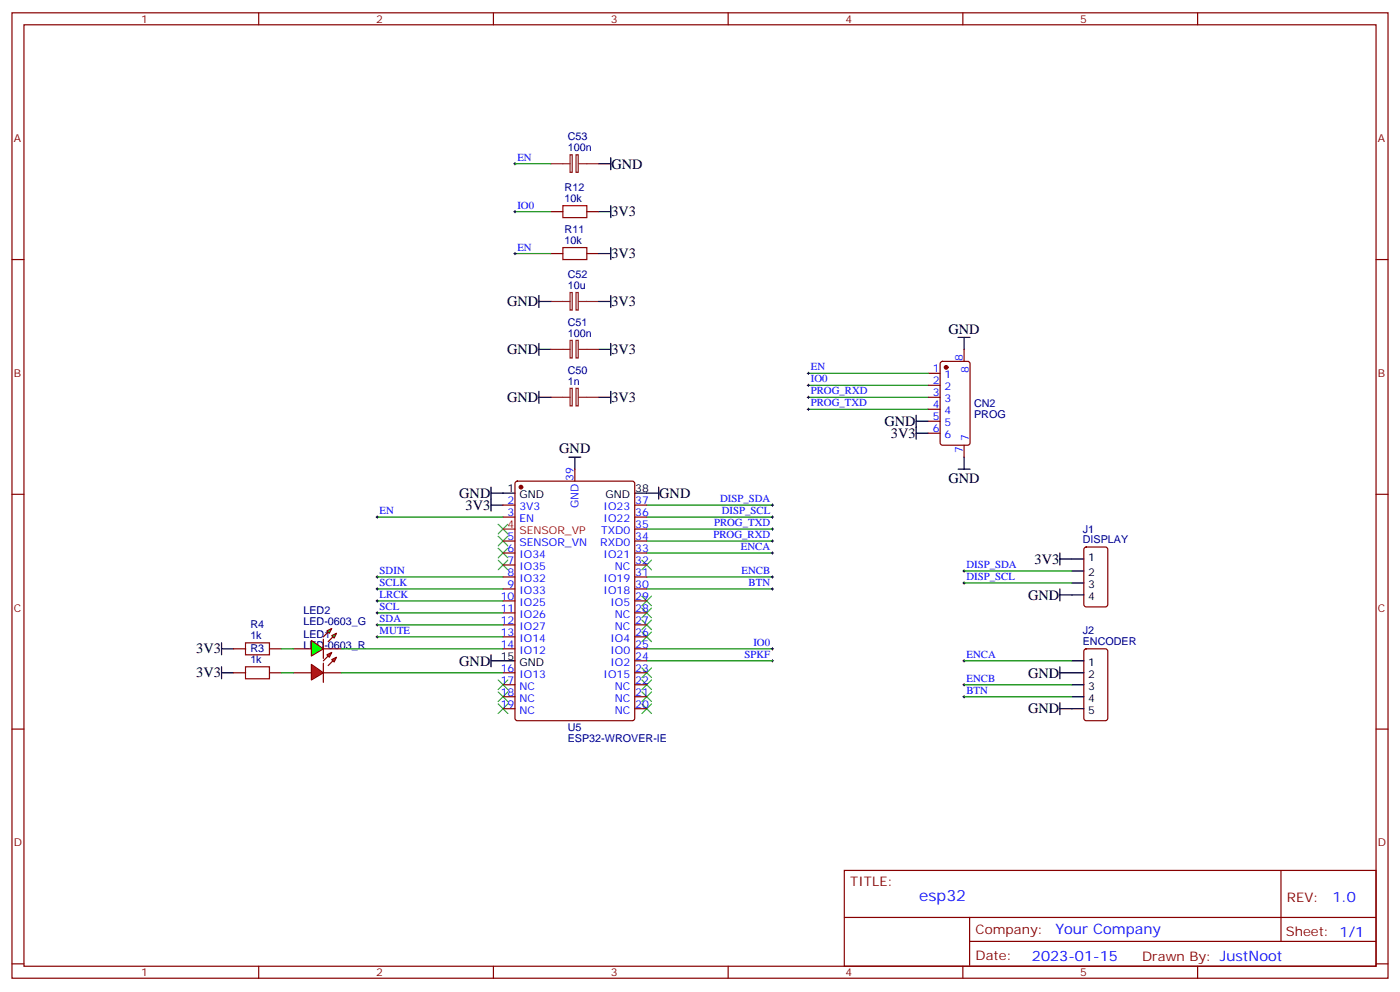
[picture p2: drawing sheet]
<svg xmlns="http://www.w3.org/2000/svg" width="412mm" height="292mm" viewBox="0 0 412 292" stroke-linecap="round" stroke-linejoin="round" font-family="sans-serif">
<g fill="none" stroke="#870000" stroke-width=".35">
<path d="M3.5 3.8h405.4v284.3h-405.4zM7.1 7.3h398.2v277.3h-398.2zM76.2 3.8v3.5M145.3 3.8v3.5M214.5 3.8v3.5M283.6 3.8v3.5M352.8 3.8v3.5M3.5 76.4h3.6M162.3 74.7h3.5M162.3 62.3h3.5M172.9 74.7h3.5M172.9 62.3h3.5"/>
<path d="M405.3 76.4h3.6M273.4 110h3.5M273.4 113.5h3.5M273.4 117h3.5M277.2 106.6l.4-.2h7.4l.7 .5 .1 23.5-.5 .7h-7.7l-.6-.4-.1-23.6zM284 102.9v3.5M273.4 120.5h3.5M273.4 124.1h3.5M273.4 127.6h3.5M284 131.1v3.6M3.5 145.6h3.6M405.3 145.6h3.6"/>
<path d="M3.5 214.7h3.6M405.3 214.7h3.6M248.7 256.4h156.6v28.2h-156.6zM377.3 256.4v20.9M248.7 270.2h156.5M285.6 277.3h119.6M285.6 270.2v14.1M3.5 283.9h3.6M76.2 284.6v3.5M145.3 284.6v3.5M214.5 284.6v3.5M283.6 284.6v3.5"/>
<path d="M352.8 284.6v3.5M405.3 283.9h3.6"/>
</g>
<circle cx="278.7" cy="108.2" r=".53" fill="#870000" stroke="#870000" stroke-width=".35"/>
<g fill="none" stroke="#3c3" stroke-width=".35">
<path d="M146.8 157.9l2.8 2.9M146.8 154.4l2.8 2.8M149.6 157.9l-2.8 2.9M149.6 154.4l-2.8 2.8M146.8 161.5l2.8 2.8M146.8 165l2.8 2.8M149.6 161.5l-2.8 2.8M149.6 165l-2.8 2.8M189.1 165l2.8 2.8M191.9 165l-2.8 2.8M146.8 200.3l2.8 2.8M146.8 203.8l2.8 2.8"/>
<path d="M146.8 207.3l2.8 2.8M149.6 207.3l-2.8 2.8M149.6 200.3l-2.8 2.8M149.6 203.8l-2.8 2.8M189.1 200.3l2.8 2.8M189.1 203.8l2.8 2.8M189.1 207.3l2.8 2.8M191.9 200.3l-2.8 2.8M191.9 203.8l-2.8 2.8M191.9 207.3l-2.8 2.8"/>
</g>
<g fill="none" stroke="#008700" stroke-width=".35">
<path d="M151.7 48.2h10.6M151.7 62.3h10.6M151.7 74.7h10.6M238.1 110h35.3M238.1 113.5h35.3M238.1 117h35.3M238.1 120.5h35.3M111.1 152.3h37.1M190.5 159.3h37M190.5 155.8h37M111.1 173.5h37.1M111.1 169.9h37.1"/>
<path d="M111.1 177h37.1M111.1 180.5h37.1M111.1 184h37.1M111.1 187.6h37.1M190.5 191.1h37M190.5 194.6h37"/>
</g>
<g fill="none" stroke="#000" stroke-width=".29">
<path d="M151.3 48.2h.7M151.7 47.9v.7M151.3 74.7h.7M151.3 62.3h.7M151.7 62v.7M151.7 74.3v.7M237.8 110h.7M237.8 113.5h.7M237.8 117h.7M238.1 109.6v.7M238.1 113.1v.7M238.1 116.7v.7"/>
<path d="M237.8 120.5h.7M238.1 120.2v.7M110.8 152.3h.7M111.1 151.9v.7M227.2 155.8h.7M227.2 159.3h.7M227.5 155.5v.7M227.5 159v.7M110.8 169.9h.7M110.8 173.5h.7M110.8 177h.7M111.1 169.6v.7"/>
<path d="M111.1 173.1v.7M111.1 176.6v.7M110.8 180.5h.7M110.8 184h.7M110.8 187.6h.7M111.1 180.2v.7M111.1 183.7v.7M111.1 187.2v.7M227.2 191.1h.7M227.2 194.6h.7M227.5 190.7v.8M227.5 194.3v.7"/>
</g>
<g fill="none" stroke="#8c2424" stroke-width=".35">
<path d="M162.3 48.2h5.6M167.9 45.6h.7v5.2h-.7zM169.7 45.6h.6v5.2h-.6zM170.4 48.2h6M162.3 88.8h5.6M167.9 86.1h.7v5.2h-.7zM169.7 86.1h.6v5.2h-.6zM170.4 88.8h6M162.3 117h5.6M162.3 102.9h5.6M167.9 114.4h.7v5.2h-.7zM167.9 100.3h.7v5.1h-.7z"/>
<path d="M169.7 114.4h.6v5.2h-.6zM169.7 100.3h.6v5.1h-.6zM170.4 117h6M170.4 102.9h6"/>
</g>
<g fill="none" stroke="#000" stroke-width=".35">
<path d="M176.4 48.2h3.5M179.9 46.5v3.5M176.4 74.7h3.5M176.4 62.3h3.5M179.9 60.6v3.5M179.9 72.9v3.5M158.7 87v3.6M158.7 88.8h3.6M176.4 88.8h3.5M179.9 87v3.6M282.2 99.4h3.6M284 99.4v3.5"/>
<path d="M158.7 117h3.6M158.7 101.1v3.6M158.7 115.3v3.5M158.7 102.9h3.6M176.4 117h3.5M176.4 102.9h3.5M179.9 101.1v3.6M179.9 115.3v3.5M167.6 134.7h3.5M169.3 134.7v3.5M269.9 124.1h3.5M269.9 122.3v7.1"/>
<path d="M269.9 127.6h3.5M282.2 138.2h3.6M284 134.7v3.5M144.6 148.8h3.6M144.6 143.5v7M144.6 145.2h3.6M190.5 145.2h3.5M194 143.5v3.5M144.6 192.9v3.5M144.6 194.6h3.6"/>
</g>
<path d="M165.8 72.9h7.1v3.5h-7.1zM165.8 60.6h7.1v3.5h-7.1z" fill="none" stroke="#a10000" stroke-width=".35"/>
<g fill="#f00" stroke="#870000" stroke-width=".35">
<path d="M91.7 195.7l3.5 2.5-3.5 2.1z"/>
<path d="M95.2 195.3v5.7z"/>
</g>
<g fill="#870000" stroke="#870000" stroke-width=".35">
<path d="M95.2 194.6l1.5-1.4z"/>
<path d="M96.7 196l1.4-1.4z"/>
</g>
<g fill="#f00" stroke="#870000" stroke-width=".35">
<path d="M96.3 192.9l1.4-.7-.7 1.4z"/>
<path d="M97.7 194.3l1.4-.7-.7 1.4z"/>
</g>
<path d="M86.4 198.2h5.3M86.4 191.1h5.3M95.2 198.2h5.3M95.2 191.1h5.3" fill="none" stroke="#870000" stroke-width=".35"/>
<g fill="#0f0" stroke="#870000" stroke-width=".35">
<path d="M97.7 187.2l1.4-.7-.7 1.4z"/>
<path d="M96.3 185.8l1.4-.7-.7 1.4z"/>
</g>
<g fill="#870000" stroke="#870000" stroke-width=".35">
<path d="M96.7 189l1.4-1.4z"/>
<path d="M95.2 187.6l1.5-1.4z"/>
</g>
<path d="M95.2 188.3v5.6z" fill="#f00" stroke="#870000" stroke-width=".35"/>
<path d="M91.7 188.6l3.5 2.5-3.5 2.1z" fill="#0f0" stroke="#870000" stroke-width=".35"/>
<g fill="none" stroke="#008700" stroke-width=".35">
<path d="M190.5 148.8h37M190.5 152.3h37M190.5 162.9h37M190.5 169.9h37M190.5 173.5h37M284 171.7h31.7M284 168.2h31.7M82.9 191.1h3.5M82.9 198.2h3.5M100.5 191.1h47.7M100.5 198.2h47.7M284 194.6h31.7"/>
<path d="M284 205.2h31.7M284 201.7h31.7"/>
</g>
<g fill="none" stroke="#000" stroke-width=".35">
<path d="M148.2 145.2h3.5M187 145.2h3.5M312.2 164.6h7.1M312.2 175.2h7.1M312.2 162.9v3.5M312.2 173.5v3.5M315.7 168.2h3.6M315.7 171.7h3.6M65.3 198.2h3.5M65.3 189.3v3.6M65.3 196.4v3.5M65.3 191.1h3.5"/>
<path d="M148.2 194.6h3.5M312.2 198.2h7.1M312.2 196.4v3.5M315.7 194.6h3.6M312.2 208.7h7.1M312.2 207v3.5M315.7 201.7h3.6M315.7 205.2h3.6"/>
</g>
<path d="M72.3 196.4h7.1v3.5h-7.1zM72.3 189.3h7.1v3.6h-7.1z" fill="none" stroke="#a10000" stroke-width=".35"/>
<g fill="none" stroke="#870000" stroke-width=".35">
<path d="M169.3 138.2v3.5M148.2 148.8h3.5M148.2 152.3h3.5M148.2 159.3h3.5M151.9 141.9l.5-.2h33.9l.6 .4 .1 69.5-.5 .6-34.1 .1-.7-.5v-69.4zM187 148.8h3.5M187 152.3h3.5M187 155.8h3.5M187 159.3h3.5M148.2 162.9h3.5M148.2 166.4h3.5M148.2 169.9h3.5"/>
<path d="M148.2 173.5h3.5M148.2 177h3.5M187 162.9h3.5M187 166.4h3.5M187 169.9h3.5M187 173.5h3.5M187 177h3.5M319.5 161.3l.5-.2h5.6l.7 .4v16.5l-.4 .7-5.9 .1-.7-.5v-16.5zM68.8 198.2h3.5M68.8 191.1h3.5M79.4 198.2h3.5M79.4 191.1h3.5"/>
<path d="M148.2 198.2h3.5M148.2 191.1h3.5M148.2 180.5h3.5M148.2 184h3.5M148.2 187.6h3.5M187 198.2h3.5M187 191.1h3.5M187 180.5h3.5M187 184h3.5M187 187.6h3.5M187 194.6h3.5M319.5 191.3l.5-.2h5.6l.7 .4v20.1l-.4 .6-5.9 .1-.7-.5v-20z"/>
<path d="M148.2 201.7h3.5M148.2 205.2h3.5M148.2 208.7h3.5M187 201.7h3.5M187 205.2h3.5M187 208.7h3.5"/>
</g>
<path d="M189.1 179.1l2.8 2.8M189.1 175.6l2.8 2.8M191.9 179.1l-2.8 2.8M191.9 175.6l-2.8 2.8M189.1 182.6l2.8 2.9M189.1 186.2l2.8 2.8M189.1 196.7l2.8 2.9M191.9 182.6l-2.8 2.9M191.9 186.2l-2.8 2.8M191.9 196.7l-2.8 2.9" fill="none" stroke="#3c3" stroke-width=".35"/>
<g fill="none" stroke="#000" stroke-width=".29">
<path d="M227.2 148.8h.7M227.2 152.3h.7M227.5 148.4v.7M227.5 151.9v.7M227.2 162.9h.7M227.2 173.5h.7M227.2 169.9h.7M227.5 162.5v.7M227.5 169.6v.7M227.5 173.1v.7M283.6 171.7h.7M283.6 168.2h.7"/>
<path d="M284 167.8v.7M284 171.3v.7M283.6 194.6h.7M284 194.3v.7M283.6 201.7h.7M283.6 205.2h.7M284 201.3v.7M284 204.9v.7"/>
</g>
<path d="M148.2 155.8h3.5" fill="none" stroke="#f00" stroke-width=".35"/>
<circle cx="153.5" cy="143.5" r=".53" fill="#870000" stroke="#870000" stroke-width=".35"/>
<text font-size="4.6" fill="#00f" x="270.8" y="265.4">esp32</text>
<g font-size="4.2">
<text x="180.1" y="49.6">GND</text>
<text x="180.1" y="63.7">3V3</text>
<text x="180.1" y="76.1">3V3</text>
<text x="149.4" y="90.2">GND</text>
<text x="180.1" y="90.2">3V3</text>
<text x="279.4" y="98.3">GND</text>
<text x="149.4" y="104.3">GND</text>
<text x="180.1" y="104.3">3V3</text>
<text x="149.4" y="118.4">GND</text>
<text x="180.1" y="118.5">3V3</text>
<text x="260.5" y="125.5">GND</text>
<text x="262.4" y="129.1">3V3</text>
<text x="164.7" y="133.6">GND</text>
<text x="279.4" y="142.2">GND</text>
<text x="135.3" y="146.7">GND</text>
<text x="194.2" y="146.6">GND</text>
<text x="137.2" y="150.2">3V3</text>
<text x="304.7" y="166.1">3V3</text>
<text x="302.9" y="176.6">GND</text>
<text x="57.8" y="192.5">3V3</text>
<text x="135.3" y="196.1">GND</text>
<text x="57.8" y="199.5">3V3</text>
<text x="302.9" y="199.6">GND</text>
<text x="302.9" y="210.1">GND</text>
</g>
<g font-size="4.2" fill="#00f">
<text x="392.5" y="265.6">1.0</text>
<text x="310.9" y="275.2">Your Company</text>
<text x="304" y="283">2023-01-15</text>
</g>
<g font-size="3.9" fill="#800">
<text x="250.5" y="260.9">TITLE:</text>
<text x="379.1" y="265.6">REV:</text>
<text x="287.4" y="275.1">Company:</text>
<text x="378.7" y="275.8">Sheet: 1/1</text>
<text x="287.4" y="282.8">Date:</text>
<text x="336.4" y="282.9">Drawn By: JustNoot</text>
</g>
<g font-size="3.2" fill="#800">
<text x="41.6" y="6.8">1</text>
<text x="110.8" y="6.8">2</text>
<text x="179.9" y="6.8">3</text>
<text x="249.1" y="6.8">4</text>
<text x="318.2" y="6.8">5</text>
<text x="4.1" y="41.9">A</text>
<text x="405.9" y="41.9">A</text>
<text x="4.1" y="111">B</text>
<text x="405.9" y="111">B</text>
<text x="4.1" y="180.2">C</text>
<text x="405.9" y="180.2">C</text>
<text x="4.1" y="249.3">D</text>
<text x="405.9" y="249.3">D</text>
<text x="41.6" y="287.6">1</text>
<text x="110.8" y="287.6">2</text>
<text x="179.9" y="287.6">3</text>
<text x="249.1" y="287.6">4</text>
<text x="318.2" y="287.6">5</text>
</g>
<g font-size="3.2" fill="#000080">
<text x="167.2" y="41.3">C53</text>
<text x="167.2" y="44.5">100n</text>
<text x="166.3" y="59.5">10k</text>
<text x="166.3" y="56.3">R12</text>
<text x="166.3" y="71.9">10k</text>
<text x="166.3" y="68.7">R11</text>
<text x="167.2" y="81.9">C52</text>
<text x="167.2" y="85.1">10u</text>
<text x="167.2" y="99.2">100n</text>
<text x="167.2" y="96">C51</text>
<text x="167.2" y="113.3">1n</text>
<text x="167.2" y="110.1">C50</text>
<text x="286.9" y="119.9">CN2</text>
<text x="286.9" y="123.2">PROG</text>
<text x="318.9" y="160.1">DISPLAY</text>
<text x="318.9" y="156.8">J1</text>
<text x="73.7" y="185">R4</text>
<text x="89.4" y="184">LED-0603_G</text>
<text x="89.4" y="180.8">LED2</text>
<text x="73.7" y="188.3">1k</text>
<text x="89.4" y="191.1">LED-0603_R</text>
<text x="89.4" y="187.9">LED1</text>
<text x="318.9" y="190">ENCODER</text>
<text x="318.9" y="186.8">J2</text>
<text x="73.7" y="195.3">1k</text>
<text x="73.7" y="192.1">R3</text>
<text x="167.2" y="215.3">U5</text>
<text x="167.2" y="218.5">ESP32-WROVER-IE</text>
</g>
<g font-size="3.2" fill="#00f">
<text x="152.4" y="47.3">EN</text>
<text x="152.4" y="61.5">IO0</text>
<text x="152.4" y="73.8">EN</text>
<text x="283.6" y="106.3" transform="rotate(-90 283.6 106.3)">8</text>
<text x="238.8" y="109.1">EN</text>
<text x="238.8" y="112.6">IO0</text>
<text x="274.7" y="109.6">1</text>
<text x="274.7" y="113.1">2</text>
<text x="278.2" y="111.4">1</text>
<text x="285.4" y="109.8" transform="rotate(-90 285.4 109.8)">8</text>
<text x="238.8" y="119.7">PROG_TXD</text>
<text x="238.8" y="116.1">PROG_RXD</text>
<text x="274.7" y="116.7">3</text>
<text x="278.2" y="114.9">2</text>
<text x="278.2" y="118.4">3</text>
<text x="274.7" y="120.2">4</text>
<text x="274.7" y="123.7">5</text>
<text x="278.2" y="122">4</text>
<text x="278.2" y="125.5">5</text>
<text x="274.7" y="127.2">6</text>
<text x="278.2" y="129">6</text>
<text x="285.4" y="129.8" transform="rotate(-90 285.4 129.8)">7</text>
<text x="283.6" y="133.3" transform="rotate(-90 283.6 133.3)">7</text>
<text x="169" y="141.7" transform="rotate(-90 169 141.7)">39</text>
<text x="149.5" y="148.4">2</text>
<text x="170.4" y="149.7" transform="rotate(-90 170.4 149.7)">GND</text>
<text x="187.1" y="148.4">37</text>
<text x="212.1" y="147.9">DISP_SDA</text>
<text x="111.8" y="151.4">EN</text>
<text x="149.5" y="151.9">3</text>
<text x="153" y="153.7">EN</text>
<text x="153" y="150.2">3V3</text>
<text x="177.8" y="150.2">IO23</text>
<text x="177.8" y="153.7">IO22</text>
<text x="187.1" y="151.9">36</text>
<text x="187.1" y="155.5">35</text>
<text x="210.3" y="154.9">PROG_TXD</text>
<text x="212.6" y="151.4">DISP_SCL</text>
<text x="149.5" y="159">5</text>
<text x="153" y="160.8">SENSOR_VN</text>
<text x="176.8" y="160.8">RXD0</text>
<text x="177.1" y="157.2">TXD0</text>
<text x="187.1" y="159">34</text>
<text x="210.2" y="158.5">PROG_RXD</text>
<text x="218.2" y="162">ENCA</text>
<text x="149.5" y="166.1">7</text>
<text x="149.5" y="162.5">6</text>
<text x="153" y="167.8">IO35</text>
<text x="153" y="164.3">IO34</text>
<text x="177.8" y="164.3">IO21</text>
<text x="181.1" y="167.8">NC</text>
<text x="187.1" y="162.5">33</text>
<text x="187.1" y="166.1">32</text>
<text x="284.7" y="167.3">DISP_SDA</text>
<text x="111.8" y="169.1">SDIN</text>
<text x="111.8" y="172.6">SCLK</text>
<text x="149.5" y="173.1">9</text>
<text x="149.5" y="169.6">8</text>
<text x="153" y="171.3">IO32</text>
<text x="177.8" y="171.3">IO19</text>
<text x="187.1" y="169.6">31</text>
<text x="187.1" y="173.1">30</text>
<text x="218.4" y="169.1">ENCB</text>
<text x="220.5" y="172.6">BTN</text>
<text x="284.7" y="170.8">DISP_SCL</text>
<text x="111.8" y="179.6">SCL</text>
<text x="111.8" y="176.1">LRCK</text>
<text x="147.5" y="176.6">10</text>
<text x="153" y="178.4">IO25</text>
<text x="153" y="174.9">IO33</text>
<text x="177.8" y="174.9">IO18</text>
<text x="179.8" y="178.4">IO5</text>
<text x="187.1" y="176.6">29</text>
<text x="111.8" y="183.2">SDA</text>
<text x="147.5" y="183.7">12</text>
<text x="147.5" y="180.2">11</text>
<text x="153" y="185.5">IO27</text>
<text x="153" y="181.9">IO26</text>
<text x="181.1" y="181.9">NC</text>
<text x="181.1" y="185.5">NC</text>
<text x="187.1" y="180.2">28</text>
<text x="187.1" y="183.7">27</text>
<text x="111.8" y="186.7">MUTE</text>
<text x="147.5" y="190.7">14</text>
<text x="147.5" y="187.2">13</text>
<text x="153" y="189">IO14</text>
<text x="179.8" y="189">IO4</text>
<text x="187.1" y="187.2">26</text>
<text x="187.1" y="190.7">25</text>
<text x="221.9" y="190.2">IO0</text>
<text x="147.5" y="197.8">16</text>
<text x="153" y="192.5">IO12</text>
<text x="179.8" y="192.5">IO0</text>
<text x="179.8" y="196">IO2</text>
<text x="187.1" y="194.3">24</text>
<text x="187.1" y="197.8">23</text>
<text x="219.3" y="193.7">SPKF</text>
<text x="284.7" y="193.7">ENCA</text>
<text x="147.5" y="201.3">17</text>
<text x="153" y="203.1">NC</text>
<text x="153" y="199.6">IO13</text>
<text x="177.8" y="199.6">IO15</text>
<text x="181.1" y="203.1">NC</text>
<text x="187.1" y="201.3">22</text>
<text x="284.7" y="200.8">ENCB</text>
<text x="147.5" y="208.4">19</text>
<text x="147.5" y="204.9">18</text>
<text x="153" y="206.6">NC</text>
<text x="181.1" y="206.6">NC</text>
<text x="187.1" y="204.9">21</text>
<text x="187.1" y="208.4">20</text>
<text x="284.7" y="204.3">BTN</text>
<text x="153" y="210.1">NC</text>
<text x="181.1" y="210.1">NC</text>
</g>
<g font-size="3.2">
<text x="149.5" y="144.9">1</text>
<text x="153" y="146.6">GND</text>
<text x="178.4" y="146.6">GND</text>
<text x="187.1" y="144.9">38</text>
<text x="320.6" y="165.3">1</text>
<text x="320.6" y="169.6">2</text>
<text x="320.6" y="173.1">3</text>
<text x="320.6" y="176.6">4</text>
<text x="147.5" y="194.3">15</text>
<text x="153" y="196">GND</text>
<text x="320.6" y="196">1</text>
<text x="320.6" y="199.6">2</text>
<text x="320.6" y="203.1">3</text>
<text x="320.6" y="206.6">4</text>
<text x="320.6" y="210.1">5</text>
</g>
<g font-size="3.2" fill="#f00">
<text x="149.5" y="155.5">4</text>
<text x="153" y="157.2">SENSOR_VP</text>
</g>
</svg>
